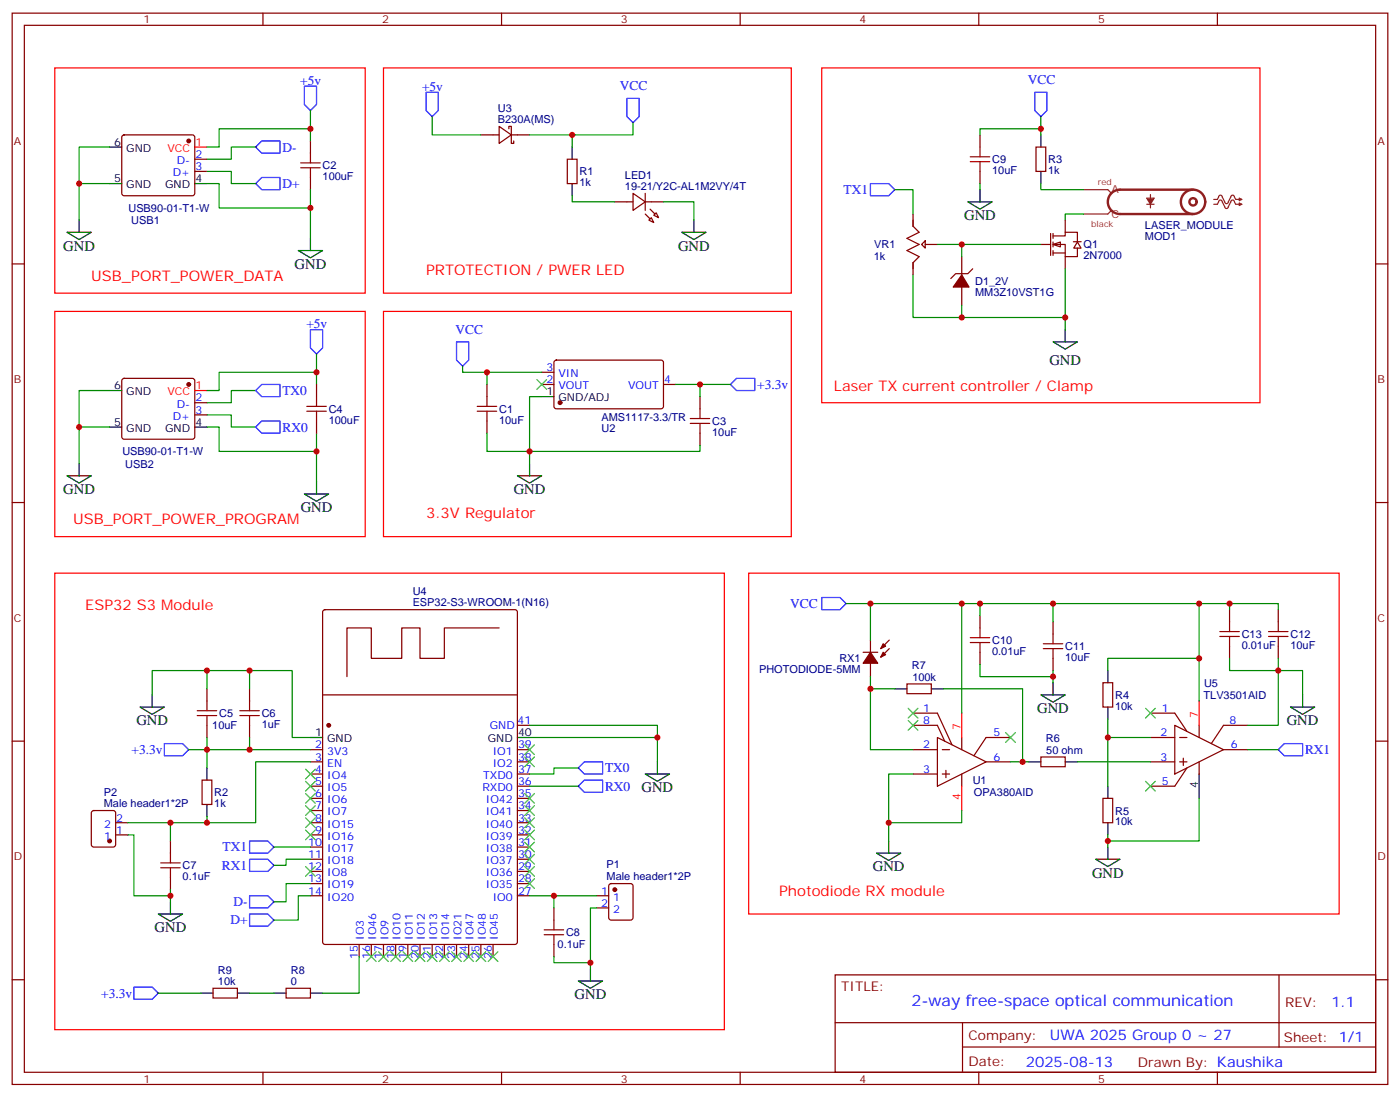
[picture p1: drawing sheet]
<svg xmlns="http://www.w3.org/2000/svg" width="406mm" height="318mm" viewBox="0 0 406 318" stroke-linecap="round" stroke-linejoin="round" font-family="sans-serif">
<g fill="none" stroke="#870000" stroke-width=".35">
<path d="M3.5 3.8h398.7v310.5h-398.7zM7.1 7.3h391.5v303.4h-391.5zM76.2 3.8v3.5M145.3 3.8v3.5M214.5 3.8v3.5M283.6 3.8v3.5M352.8 3.8v3.5M35.5 39.3l.5-.2h19.7l.5 .2 .2 .5v16.2l-.2 .5-.5 .2h-19.7l-.5-.2-.2-.5v-16.2zM139.3 39.1h5.3M144.6 36.6l3.6 2.5-3.6 2.5zM147.5 37.3v-.7h.7v5h.7v-.7M148.2 39.1h5.3"/>
<path d="M56.4 46.1h3.6M56.4 49.7h3.6M90 40.9v3.5M90 51.4v3.6M164.4 46.1h2.8v7.1h-2.8zM178.2 58.5h5.2M183.4 56l3.6 2.5-3.6 2.5zM187 58.5h5.3M187 56v5M300.2 42.6h2.8v7.1h-2.8zM3.5 76.5h3.6M188 63.8l.7-.7 .7 1.4z"/>
<path d="M189.4 62.4l.7-.7 .8 1.4zM398.6 76.5h3.6M35.5 109.8l.5-.2h19.7l.5 .2 .2 .5v16.3l-.2 .5-.5 .2h-19.7l-.5-.3-.2-.4v-16.3zM56.4 116.7h3.6M91.7 111.4v3.5M141.1 111.4v3.5M157 111.4h3.5M157 107.9h3.5M160.7 104.6l.5-.2h30.6l.5 .7-.1 12.9-.6 .5-30.7-.1-.4-.6v-12.7zM192.3 111.4h3.5M202.8 114.9v3.6M56.4 120.2h3.6"/>
<path d="M91.7 122v3.5M141.1 122v3.5M202.8 125.5v3.5M3.5 145.6h3.6M398.6 145.6h3.6M93.7 176.9l.5-.2h55l.7 .4v95.9l-.4 .6-55.3 .1-.7-.5v-95.8zM60 199.6v3.5M72.3 199.6v3.5M144.6 182h-15.8v8.8h-7.1v-8.8h-5.3v8.8h-8.8v-8.8h-7.1v14.1M3.5 214.8h3.6M60 210.2v3.5M72.3 210.2v3.5"/>
<path d="M90 217.2h3.5M93.5 201.4h56.4M149.9 217.2h3.6M149.9 210.2h3.6M398.6 214.8h3.6M26.7 235.1l.5-.2h5.6l.7 .4v9.5l-.4 .6-5.9 .1-.7-.5v-9.4zM33.5 238.4h3.5M58.6 226.1h2.8v7h-2.8zM90 220.8h3.5M90 224.3h3.5M90 227.8h3.5M90 231.4h3.5"/>
<path d="M90 234.9h3.5M90 238.4h3.5M149.9 220.8h3.6M149.9 224.3h3.6M149.9 227.8h3.6M149.9 231.4h3.6M149.9 234.9h3.6M149.9 238.4h3.6M33.5 241.9h3.5M49.4 243.7v3.5M49.4 254.3v3.5M90 241.9h3.5"/>
<path d="M90 245.5h3.5M90 249h3.5M90 252.5h3.5M90 256h3.5M90 259.6h3.5M149.9 241.9h3.6M149.9 245.5h3.6M149.9 249h3.6M149.9 252.5h3.6M149.9 256h3.6M149.9 259.6h3.6M172.9 259.6h3.5"/>
<path d="M176.6 256.3l.5-.3h5.6l.7 .5v9.4l-.4 .7h-5.9l-.7-.4v-9.4zM104.1 273.7v3.5M107.6 273.7v3.5M111.1 273.7v3.5M114.7 273.7v3.5M118.2 273.7v3.5M121.7 273.7v3.5M125.2 273.7v3.5M128.8 273.7v3.5M132.3 273.7v3.5M135.8 273.7v3.5M139.3 273.7v3.5"/>
<path d="M142.9 273.7v3.5M160.5 263.1v3.5M160.5 273.7v3.5M172.9 263.1h3.5M3.5 283.9h3.6M242 282.5h156.6v28.2h-156.6zM242 296.4h156.5M278.9 296.4v14.1M370.6 282.5v20.9M398.6 283.9h3.6M76.2 310.7v3.6M145.3 310.7v3.6"/>
<path d="M214.5 310.7v3.6M278.9 303.4h119.6M283.6 310.7v3.6M352.8 310.7v3.6"/>
</g>
<g fill="#870000" stroke="#870000" stroke-width=".35">
<path d="M188.4 60.6l1.4 1.4z"/>
<path d="M187 62l1.4 1.4z"/>
<circle cx="54.7" cy="40.9" r=".53"/>
<circle cx="162.3" cy="116.7" r=".53"/>
<circle cx="54.7" cy="111.4" r=".53"/>
<circle cx="95.2" cy="210.2" r=".53"/>
<circle cx="178.2" cy="257.8" r=".53"/>
<circle cx="31.7" cy="243.7" r=".53"/>
</g>
<path d="M15.9 19.7h89.9v65.2h-89.9zM111.1 19.7h118.2v65.2h-118.2zM56.4 42.6h3.6M15.9 90.2h89.9v65.3h-89.9zM111.1 90.2h118.2v65.3h-118.2zM56.4 113.2h3.6M15.9 166.1h194v132.3h-194z" fill="none" stroke="#f00" stroke-width=".35"/>
<g fill="none" stroke="#000" stroke-width=".35">
<path d="M301.6 39.1v3.5M31.7 53.2h3.6M31.7 42.6h3.6M56.4 53.2h3.6M165.8 42.6v3.5M165.8 53.2v3.5M301.6 49.7v3.5M19.4 67.3h7.1l-3.6 2.1zM22.9 63.8v3.5M86.4 72.6h7.1l-3.5 2.1zM90 69.1v3.5M197.6 67.3h7l-3.5 2.1z"/>
<path d="M201.1 63.8v3.5M31.7 113.2h3.6M157 114.9h3.5M19.4 137.9h7.1l-3.6 2.1zM22.9 134.3v3.6M31.7 123.8h3.6M56.4 123.8h3.6M91.7 139.6v3.6M149.9 137.9h7.1l-3.5 2.1zM153.5 134.3v3.6M88.2 143.2h7l-3.5 2.1zM40.6 204.9h7l-3.5 2.1z"/>
<path d="M44.1 201.4v3.5M90 213.7h3.5M149.9 213.7h3.6M60 222.5v3.6M60 233.1v3.5M187 224.3h7l-3.5 2.1zM190.5 220.8v3.5M45.9 264.9h7l-3.5 2.1zM49.4 261.3v3.6M167.6 284.3h7l-3.5 2.1zM171.1 280.7v3.6"/>
</g>
<g fill="none" stroke="#00f" stroke-width=".35">
<path d="M88.2 25h3.5v5.3l-1.7 1.7-1.8-1.7zM123.5 26.7h3.5v5.3l-1.8 1.8-1.7-1.8zM181.7 28.5h3.5v5.3l-1.8 1.8-1.7-1.8zM74.1 53.2l1.7-1.8h5.3v3.6h-5.3zM75.8 40.9h5.3v3.5h-5.3l-1.7-1.8zM90 95.5h3.5v5.3l-1.8 1.8-1.7-1.8zM132.3 99.1h3.5v5.3l-1.7 1.7-1.8-1.7zM74.1 113.2l1.7-1.8h5.3v3.5h-5.3zM211.7 111.4l1.7-1.8h5.3v3.6h-5.3zM74.1 123.8l1.7-1.8h5.3v3.5h-5.3zM47.6 215.5h5.3l1.8 1.7-1.8 1.8h-5.3zM167.6 222.5l1.7-1.7h5.3v3.5h-5.3z"/>
<path d="M167.6 227.8l1.7-1.7h5.3v3.5h-5.3zM72.3 259.6h5.3l1.8 1.7-1.8 1.8h-5.3zM72.3 249h5.3l1.8 1.8-1.8 1.7h-5.3zM72.3 243.7h5.3l1.8 1.8-1.8 1.7h-5.3zM72.3 264.9h5.3l1.8 1.7-1.8 1.8h-5.3z"/>
</g>
<g fill="none" stroke="#008700" stroke-width=".35">
<path d="M90 32v5.3h-26.5v5.3h-3.5M90 37.3v3.6M125.2 33.8v5.3h14.1M165.8 39.1v3.5M183.4 35.6v3.5h-29.9M22.9 53.2h8.8M31.7 42.6h-8.8v21.2M60 49.7h7v3.5h7.1M60 53.2h3.5v7.1h26.5v8.8M74.1 42.6h-7.1v3.5h-7M90 55v5.3M165.8 56.7v1.8h12.4"/>
<path d="M192.3 58.5h8.8v5.3M31.7 113.2h-8.8v21.1M74.1 113.2h-7.1v3.5h-7M91.7 102.6v5.3h-28.2v5.3h-3.5M91.7 107.9v3.5M134.1 106.1v1.8h22.9M141.1 107.9v3.5M157 114.9h-3.5v15.9h-12.4v-5.3M195.8 111.4h15.9M202.8 111.4v3.5M22.9 123.8h8.8M60 123.8h3.5v7h28.2v8.8"/>
<path d="M60 120.2h7v3.6h7.1M91.7 125.5v5.3M202.8 129v1.8h-49.3v3.5M60 194.3v5.3M72.3 194.3v5.3M44.1 201.4v-7.1h40.6v19.4h5.3M54.7 217.2h35.3M60 213.7v8.8M72.3 213.7v3.5M153.5 210.2h37v10.6M153.5 213.7h37M37 238.4h12.4"/>
<path d="M60 238.4h-10.6v5.3M90 220.8h-15.9v17.6h-14.1v-1.8M153.5 227.8h14.1M167.6 222.5h-7.1v1.8h-7M37 241.9h1.8v17.7h10.6M49.4 257.8v3.5M79.4 245.5h10.6M90 256h-7.1v5.3h-3.5M90 259.6h-3.6v7h-7M90 249h-7.1v1.8h-3.5M153.5 259.6h19.4M160.5 259.6v3.5"/>
<path d="M171.1 279v1.7M172.9 263.1h-1.8v15.9h-10.6v-1.8"/>
</g>
<g fill="none" stroke="#a10000" stroke-width=".35">
<path d="M87.1 48.6h5.7M87.1 47.2h5.7M90 44.4v2.8M90 48.6v2.8M88.9 119.2h5.6M88.9 117.8h5.6M91.7 114.9v2.9M91.7 119.2v2.8M138.3 119.2h5.6M138.3 117.8h5.6M141.1 114.9v2.9M141.1 119.2v2.8"/>
<path d="M202.8 118.5v2.8M200 122.7h5.7M200 121.3h5.7M202.8 122.7v2.8M57.1 207.4h5.7M57.1 206h5.7M60 203.1v2.9M60 207.4v2.8M69.5 207.4h5.6M69.5 206h5.6M72.3 203.1v2.9M72.3 207.4v2.8"/>
<path d="M46.6 251.5h5.6M46.6 250h5.6M49.4 247.2v2.8M49.4 251.5v2.8M157.7 270.9h5.6M157.7 269.5h5.6M160.5 266.6v2.9M160.5 270.9v2.8"/>
</g>
<path d="M155.6 110l2.8 2.8M158.4 110l-2.8 2.8" fill="none" stroke="#3c3" stroke-width=".35"/>
<g fill="none" stroke="#8c2424" stroke-width=".71">
<path d="M345.7 55h-21.1a3.5 3.5 0 0 0-3.6 3.5 3.5 3.5 0 0 0 3.6 3.5h21.1"/>
<circle cx="345.7" cy="58.5" r="1.06"/>
<circle cx="345.7" cy="58.5" r="3.5"/>
</g>
<path d="M314 55h7l1.1 1M332.3 59.2h2.1M332.3 57.4h2.1l-1 1.8zM332.7 57.8h1.4l-.7 .7zM333 58.1h.7l-.3 .7zM333.4 56.4v1M333.4 59.2v1.1M351.7 57.8h1.1l.3-.7a.53 .53 0 0 1 .6-.5 .53 .53 0 0 1 .5 .5l.7 1.4a.53 .53 0 0 0 .5 .5 .53 .53 0 0 0 .6-.5l.7-1.4a.53 .53 0 0 1 .5-.5 .53 .53 0 0 1 .5 .5l.4 .7h1.7M351.7 59.2h1.1l.3-.7a.53 .53 0 0 1 .6-.5 .53 .53 0 0 1 .5 .5l.7 1.4a.53 .53 0 0 0 .5 .5 .53 .53 0 0 0 .6-.5l.7-1.4a.53 .53 0 0 1 .5-.5 .53 .53 0 0 1 .5 .5l.4 .7h1.7M359.1 57.4l.7 .4-.7 .3zM359.1 58.8l.7 .4-.7 .3zM322.1 61l-1.1 1h-7" fill="none" stroke="#8c2424" stroke-width=".35"/>
<path d="M305.2 70.8l2.1-.7v1.4z" fill="#fff" stroke="#870000" stroke-width=".35"/>
<g fill="none" stroke="#870000" stroke-width=".35">
<path d="M284 39.1v3.5M284 49.7v3.5M264.6 62v3.5l1.7 1.8-3.5 1.8 3.5 1.7-3.5 1.8 3.5 1.8-1.7 1.7v3.6M268.1 69.8v2.1l-1-1.1zM268.1 70.8h3.5M278.7 74.4v5.3M281.9 77.9l-1.4 1.4h-3.6l-1.4 1.4M301.6 70.8h2.8M304.4 67.7v6.3M305.2 68.4h3.5v-1.1h3.5v2.8M305.2 70.8h3.5v3.6h3.5v-2.5M305.2 73.3h3.5"/>
<path d="M305.2 67.7v1.4M305.2 70.1v1.4M305.2 72.6v1.4M308.7 63.8v3.5M308.7 74.4v3.5M311 70h2.3M312.2 70.1l1.1 1.8h-2.2zM278.7 83.2v5.3M284 178.4v3.6M356.3 176.7v3.5M370.4 176.7v3.5M250.1 189h4.3"/>
<path d="M252.2 185.5v10.6M257.7 188l-2.5 2.4M257.7 185.5l-2.5 2.5M262.8 198.2h7.1v2.8h-7.1zM284 189v3.5M305.2 180.2v3.5M305.2 190.8v3.5M319.6 197.8h2.8v7.1h-2.8zM356.3 187.3v3.5M370.4 187.3v3.5M264.6 217.2h7M264.6 210.2h7l2.2 4.6"/>
<path d="M264.6 206.7h7l4.3 9.1M271.6 213.7l14.2 7.1-14.2 7zM273 217.2h2.2M278.7 213.7v3.5M292.8 213.7h-7l-3.6 5.3M301.6 219.4h7.1v2.8h-7.1zM333.4 206.7h7l3.6 5.2M333.4 213.7h7M340.4 210.2l14.1 7-14.1 7.1zM341.8 213.7h2.2M342.9 219.7v2.1M347.5 210.2v3.5"/>
<path d="M354.5 217.2h7.1M361.6 210.2h-7.1l-3.5 5.3M264.6 224.3h7M273 224.3h2.2M274.1 223.2v2.2M278.7 224.3v3.5M285.8 220.8h7M319.6 231.4h2.8v7h-2.8zM333.4 220.8h7M341.8 220.8h2.2M344 222.5l-3.6 5.3h-7M347.5 220.8v3.5"/>
<path d="M61.7 286.4h7.1v2.8h-7.1zM82.9 286.4h7.1v2.8h-7.1z"/>
</g>
<path d="M299.9 26.7h3.5v5.3l-1.8 1.8-1.7-1.8zM252.2 53.2h5.3l1.8 1.8-1.8 1.7h-5.3zM238.1 173.1h5.3l1.8 1.8-1.8 1.8h-5.3zM370.4 217.2l1.8-1.7h5.3v3.5h-5.3zM38.8 286h5.3l1.8 1.8-1.8 1.8h-5.3z" fill="none" stroke="#00f" stroke-width=".35"/>
<g fill="none" stroke="#000" stroke-width=".35">
<path d="M280.5 58.5h7l-3.5 2.1zM284 55v3.5M305.2 99.1h7l-3.5 2.1zM308.7 95.5v3.6M259.3 199.6h3.5M269.9 199.6h3.5M305.2 197.8v3.6M321 194.3v3.5M301.6 201.4h7.1l-3.5 2.1zM321 204.9v3.5M373.9 204.9h7.1l-3.5 2.1zM377.5 201.4v3.5"/>
<path d="M298.1 220.8h3.5M308.7 220.8h3.5M321 227.8v3.6M321 238.4v3.5M347.5 224.3v7.1M254 247.2h7.1l-3.6 2.1zM257.5 243.7v3.5M317.5 249h7.1l-3.6 2.1zM321 245.5v3.5M58.2 287.8h3.5M68.8 287.8h3.5M79.4 287.8h3.5"/>
<path d="M90 287.8h3.5"/>
</g>
<g fill="none" stroke="#008700" stroke-width=".35">
<path d="M301.6 37.3h-17.6v1.8M301.6 33.8v5.3M259.3 55h5.3v7M284 53.2v1.8M301.6 53.2v1.8h12.4M264.6 79.7v12.3h44.1M271.6 70.8h30M278.7 70.8v3.6M308.7 77.9v17.6M314 62h-5.3v1.8M278.7 88.5v3.5M245.2 174.9h102.3"/>
<path d="M252.2 174.9v10.6M278.7 174.9v31.8M284 174.9v3.5M305.2 174.9v5.3M356.3 174.9v1.8M370.4 176.7v-1.8h-22.9v28.2M252.2 196.1v21.1h12.4M252.2 199.6h7.1M273.4 199.6h22.9v21.2M284 192.5v3.6h21.2M305.2 194.3v3.5M347.5 190.8h-26.5v3.5"/>
<path d="M356.3 190.8v3.5h14.1v-3.5M321 208.4v5.3M333.4 213.7h-12.4v14.1M361.6 217.2h8.8M377.5 201.4v-7.1h-7.1v15.9h-8.8M257.5 238.4v5.3M264.6 224.3h-7.1v14.1h21.2v-3.5M292.8 220.8h5.3M312.2 220.8h21.2M347.5 231.4v12.3h-26.5v-1.8M321 243.7v1.8M104.1 277.2v10.6h-10.6"/>
<path d="M45.9 287.8h12.3M72.3 287.8h7.1"/>
</g>
<g fill="#870000" stroke="#870000" stroke-width=".35">
<path d="M278.7 79.7l2.1 3.5h-4.6z"/>
<path d="M255.9 189l.7 .7-1.4 .7z"/>
<path d="M255.9 186.5l.7 .8-1.4 .7z"/>
<path d="M252.2 189l2.2 3.2h-4.3z"/>
</g>
<path d="M238.1 19.7h127v97h-127zM217 166.1h171.1v98.8h-171.1zM278.7 206.7v7M347.5 203.1v7.1M278.7 227.8v7.1" fill="none" stroke="#f00" stroke-width=".35"/>
<g fill="none" stroke="#3c3" stroke-width=".35">
<path d="M152 215.8l2.9 2.9M152 219.4l2.9 2.8M154.9 215.8l-2.9 2.9M154.9 219.4l-2.9 2.8M263.2 205.2l2.8 2.9M263.2 208.8l2.8 2.8M266 205.2l-2.8 2.9M266 208.8l-2.8 2.8M291.4 212.3l2.8 2.8M294.2 212.3l-2.8 2.8M332 205.2l2.8 2.9M334.8 205.2l-2.8 2.9"/>
<path d="M88.5 222.9l2.9 2.8M88.5 226.4l2.9 2.8M88.5 229.9l2.9 2.9M88.5 233.5l2.9 2.8M88.5 237l2.9 2.8M91.4 222.9l-2.9 2.8M91.4 226.4l-2.9 2.8M91.4 229.9l-2.9 2.9M91.4 233.5l-2.9 2.8M91.4 237l-2.9 2.8M152 229.9l2.9 2.9M152 233.5l2.9 2.8"/>
<path d="M152 237l2.9 2.8M154.9 229.9l-2.9 2.9M154.9 233.5l-2.9 2.8M154.9 237l-2.9 2.8M332 226.4l2.8 2.8M334.8 226.4l-2.8 2.8M88.5 240.5l2.9 2.8M88.5 251.1l2.9 2.8M91.4 240.5l-2.9 2.8M91.4 251.1l-2.9 2.8M152 240.5l2.9 2.8M152 244.1l2.9 2.8"/>
<path d="M152 247.6l2.9 2.8M152 251.1l2.9 2.8M152 254.6l2.9 2.9M154.9 240.5l-2.9 2.8M154.9 244.1l-2.9 2.8M154.9 247.6l-2.9 2.8M154.9 251.1l-2.9 2.8M154.9 254.6l-2.9 2.9M106.2 275.8l2.8 2.8M109 275.8l-2.8 2.8M109.7 275.8l2.8 2.8M112.5 275.8l-2.8 2.8"/>
<path d="M113.2 275.8l2.9 2.8M116.1 275.8l-2.9 2.8M116.8 275.8l2.8 2.8M119.6 275.8l-2.8 2.8M120.3 275.8l2.8 2.8M123.1 275.8l-2.8 2.8M123.8 275.8l2.8 2.8M126.6 275.8l-2.8 2.8M127.4 275.8l2.8 2.8M130.2 275.8l-2.8 2.8M130.9 275.8l2.8 2.8M133.7 275.8l-2.8 2.8"/>
<path d="M134.4 275.8l2.8 2.8M137.2 275.8l-2.8 2.8M137.9 275.8l2.9 2.8M140.8 275.8l-2.9 2.8M141.5 275.8l2.8 2.8M144.3 275.8l-2.8 2.8"/>
</g>
<g fill="none" stroke="#a10000" stroke-width=".35">
<path d="M281.2 46.8h5.6M281.2 45.4h5.6M284 42.6v2.8M284 46.8v2.9M281.2 186.2h5.6M281.2 184.8h5.6M284 182v2.8M284 186.2v2.8M302.3 188h5.7M302.3 186.5h5.7M305.2 183.7v2.8M305.2 188v2.8"/>
<path d="M353.5 184.4h5.6M353.5 183h5.6M356.3 180.2v2.8M356.3 184.4v2.9M367.6 184.4h5.6M367.6 183h5.6M370.4 180.2v2.8M370.4 184.4v2.9"/>
</g>
<g fill="#c00">
<circle cx="22.9" cy="53.2" r=".88"/>
<circle cx="90" cy="60.3" r=".88"/>
<circle cx="141.1" cy="107.9" r=".88"/>
<circle cx="153.5" cy="130.8" r=".88"/>
<circle cx="202.8" cy="111.4" r=".88"/>
<circle cx="91.7" cy="130.8" r=".88"/>
<circle cx="22.9" cy="123.8" r=".88"/>
<circle cx="90" cy="37.3" r=".88"/>
<circle cx="91.7" cy="107.9" r=".88"/>
<circle cx="165.8" cy="39.1" r=".88"/>
<circle cx="60" cy="194.3" r=".88"/>
<circle cx="60" cy="217.2" r=".88"/>
<circle cx="72.3" cy="194.3" r=".88"/>
<circle cx="72.3" cy="217.2" r=".88"/>
<circle cx="60" cy="238.4" r=".88"/>
<circle cx="49.4" cy="238.4" r=".88"/>
<circle cx="49.4" cy="259.6" r=".88"/>
<circle cx="160.5" cy="259.6" r=".88"/>
<circle cx="171.1" cy="279" r=".88"/>
<circle cx="190.5" cy="213.7" r=".88"/>
<circle cx="278.7" cy="70.8" r=".88"/>
<circle cx="308.7" cy="92" r=".88"/>
<circle cx="278.7" cy="92" r=".88"/>
<circle cx="301.6" cy="37.3" r=".88"/>
<circle cx="321" cy="243.7" r=".88"/>
<circle cx="356.3" cy="174.9" r=".88"/>
<circle cx="370.4" cy="194.3" r=".88"/>
<circle cx="321" cy="213.7" r=".88"/>
<circle cx="305.2" cy="196.1" r=".88"/>
<circle cx="252.2" cy="174.9" r=".88"/>
<circle cx="252.2" cy="199.6" r=".88"/>
<circle cx="296.3" cy="220.8" r=".88"/>
<circle cx="257.5" cy="238.4" r=".88"/>
<circle cx="347.5" cy="190.8" r=".88"/>
<circle cx="347.5" cy="174.9" r=".88"/>
<circle cx="284" cy="174.9" r=".88"/>
<circle cx="305.2" cy="174.9" r=".88"/>
<circle cx="278.7" cy="174.9" r=".88"/>
</g>
<text font-size="4.6" fill="#00f" x="264.1" y="291.5">2-way free-space optical communication</text>
<g font-size="4.2">
<text x="279.4" y="63.8">GND</text>
<text x="18.3" y="72.6">GND</text>
<text x="85.4" y="77.9">GND</text>
<text x="196.5" y="72.6">GND</text>
<text x="304.1" y="105.8">GND</text>
<text x="18.3" y="143.2">GND</text>
<text x="148.9" y="143.2">GND</text>
<text x="87.1" y="148.4">GND</text>
<text x="300.6" y="206.7">GND</text>
<text x="39.5" y="210.2">GND</text>
<text x="372.9" y="210.2">GND</text>
<text x="185.9" y="229.6">GND</text>
<text x="252.9" y="252.5">GND</text>
<text x="316.4" y="254.3">GND</text>
<text x="44.8" y="270.2">GND</text>
<text x="166.5" y="289.6">GND</text>
</g>
<g font-size="4.2" fill="#f00">
<text x="26.5" y="81.4">USB_PORT_POWER_DATA</text>
<text x="123.5" y="79.7">PRTOTECTION / PWER LED</text>
<text x="241.7" y="113.2">Laser TX current controller / Clamp</text>
<text x="21.2" y="152">USB_PORT_POWER_PROGRAM</text>
<text x="123.5" y="150.2">3.3V Regulator</text>
<text x="24.7" y="176.7">ESP32 S3 Module</text>
<text x="225.8" y="259.6">Photodiode RX module</text>
</g>
<g font-size="4.2" fill="#00f">
<text x="385.8" y="291.8">1.1</text>
<text x="304.2" y="301.3">UWA 2025 Group 0 ~ 27</text>
<text x="297.3" y="309.1">2025-08-13</text>
</g>
<g font-size="3.9" fill="#00f">
<text x="87" y="24.5">+5v</text>
<text x="122.3" y="26.3">+5v</text>
<text x="179.7" y="26.2">VCC</text>
<text x="297.8" y="24.4">VCC</text>
<text x="81.8" y="44">D-</text>
<text x="81.8" y="54.6">D+</text>
<text x="244.4" y="56.2">TX1</text>
<text x="88.8" y="95.1">+5v</text>
<text x="132" y="96.8">VCC</text>
<text x="219.4" y="112.7">+3.3v</text>
<text x="81.8" y="114.5">TX0</text>
<text x="81.8" y="125.1">RX0</text>
<text x="229" y="176.2">VCC</text>
<text x="38.2" y="218.5">+3.3v</text>
<text x="378.2" y="218.5">RX1</text>
<text x="175.3" y="223.8">TX0</text>
<text x="175.3" y="229.1">RX0</text>
<text x="64.3" y="252">RX1</text>
<text x="64.5" y="246.7">TX1</text>
<text x="67.6" y="262.6">D-</text>
<text x="66.8" y="267.9">D+</text>
<text x="29.3" y="289.1">+3.3v</text>
</g>
<g font-size="3.9" fill="#800">
<text x="243.8" y="287.1">TITLE:</text>
<text x="372.4" y="291.8">REV:</text>
<text x="280.7" y="301.3">Company:</text>
<text x="372" y="301.9">Sheet: 1/1</text>
<text x="280.7" y="309">Date:</text>
<text x="329.7" y="309.1">Drawn By: Kaushika</text>
</g>
<g font-size="3.2" fill="#800">
<text x="41.6" y="6.8">1</text>
<text x="110.8" y="6.8">2</text>
<text x="179.9" y="6.8">3</text>
<text x="249.1" y="6.8">4</text>
<text x="318.2" y="6.8">5</text>
<text x="4.1" y="41.9">A</text>
<text x="399.2" y="41.9">A</text>
<text x="4.1" y="111.1">B</text>
<text x="399.2" y="111.1">B</text>
<text x="4.1" y="180.2">C</text>
<text x="399.2" y="180.2">C</text>
<text x="4.1" y="249.3">D</text>
<text x="399.2" y="249.3">D</text>
<text x="41.6" y="313.7">1</text>
<text x="110.8" y="313.7">2</text>
<text x="179.9" y="313.7">3</text>
<text x="249.1" y="313.7">4</text>
<text x="318.2" y="313.7">5</text>
</g>
<g font-size="3.2" fill="#000080">
<text x="144.3" y="35.6">B230A(MS)</text>
<text x="144.3" y="32.4">U3</text>
<text x="287.5" y="47.3">C9</text>
<text x="303.7" y="47.3">R3</text>
<text x="93.5" y="52.3">100uF</text>
<text x="93.5" y="49">C2</text>
<text x="167.9" y="54">1k</text>
<text x="167.9" y="50.8">R1</text>
<text x="181.1" y="51.8">LED1</text>
<text x="287.5" y="50.5">10uF</text>
<text x="303.7" y="50.5">1k</text>
<text x="181.1" y="55">19-21/Y2C-AL1M2VY/4T</text>
<text x="37.2" y="61.4">USB90-01-T1-W</text>
<text x="38" y="64.9">USB1</text>
<text x="253.3" y="72">VR1</text>
<text x="314" y="72">Q1</text>
<text x="331.8" y="66.3">LASER_MODULE</text>
<text x="331.8" y="69.4">MOD1</text>
<text x="253.2" y="75.2">1k</text>
<text x="314" y="75.2">2N7000</text>
<text x="282.6" y="82.6">D1_2V</text>
<text x="282.6" y="85.8">MM3Z10VST1G</text>
<text x="95.2" y="119.6">C4</text>
<text x="144.6" y="119.6">C1</text>
<text x="95.2" y="122.8">100uF</text>
<text x="144.6" y="122.8">10uF</text>
<text x="174.3" y="122.1">AMS1117-3.3/TR</text>
<text x="174.3" y="125.3">U2</text>
<text x="206.4" y="123.1">C3</text>
<text x="35.5" y="132">USB90-01-T1-W</text>
<text x="206.4" y="126.3">10uF</text>
<text x="36.3" y="135.5">USB2</text>
<text x="119.6" y="172.4">U4</text>
<text x="119.6" y="175.6">ESP32-S3-WROOM-1(N16)</text>
<text x="359.8" y="184.9">C13</text>
<text x="373.9" y="184.9">C12</text>
<text x="243.2" y="192">RX1</text>
<text x="287.5" y="189.8">0.01uF</text>
<text x="287.5" y="186.6">C10</text>
<text x="308.7" y="191.6">10uF</text>
<text x="308.7" y="188.4">C11</text>
<text x="359.8" y="188">0.01uF</text>
<text x="373.9" y="188">10uF</text>
<text x="220" y="195.1">PHOTODIODE-5MM</text>
<text x="264.2" y="193.9">R7</text>
<text x="264.4" y="197.2">100k</text>
<text x="323.1" y="202.5">R4</text>
<text x="348.8" y="202.5">TLV3501AID</text>
<text x="348.9" y="199">U5</text>
<text x="63.5" y="207.8">C5</text>
<text x="75.8" y="207.8">C6</text>
<text x="323.1" y="205.7">10k</text>
<text x="61.5" y="211.3">10uF</text>
<text x="75.8" y="211">1uF</text>
<text x="303" y="215.1">R6</text>
<text x="303.2" y="218.4">50 ohm</text>
<text x="281.9" y="227.2">U1</text>
<text x="30.1" y="233.8">Male header1*2P</text>
<text x="30.1" y="230.6">P2</text>
<text x="62.1" y="233.9">1k</text>
<text x="62.1" y="230.7">R2</text>
<text x="282.2" y="230.7">OPA380AID</text>
<text x="323.1" y="239.2">10k</text>
<text x="323.1" y="236">R5</text>
<text x="52.9" y="251.9">C7</text>
<text x="175.8" y="251.7">P1</text>
<text x="52.9" y="255.1">0.1uF</text>
<text x="175.8" y="254.9">Male header1*2P</text>
<text x="161.6" y="274.8">0.1uF</text>
<text x="164" y="271.3">C8</text>
<text x="63.2" y="285.3">10k</text>
<text x="63.2" y="282.1">R9</text>
<text x="84.3" y="285.3">0</text>
<text x="84.3" y="282.1">R8</text>
</g>
<g font-size="3.2">
<text x="33.1" y="42.3">6</text>
<text x="36.6" y="44">GND</text>
<text x="33.1" y="52.8">5</text>
<text x="56.6" y="52.8">4</text>
<text x="36.6" y="54.6">GND</text>
<text x="47.9" y="54.6">GND</text>
<text x="33.1" y="112.8">6</text>
<text x="36.6" y="114.6">GND</text>
<text x="158.3" y="114.6">1</text>
<text x="161.8" y="116.3">GND/ADJ</text>
<text x="33.1" y="123.4">5</text>
<text x="36.6" y="125.2">GND</text>
<text x="47.9" y="125.2">GND</text>
<text x="56.6" y="123.4">4</text>
<text x="91.3" y="213.4">1</text>
<text x="94.8" y="215.1">GND</text>
<text x="141.3" y="215.1">GND</text>
<text x="150.1" y="213.4">40</text>
<text x="347.1" y="228.4" transform="rotate(-90 347.1 228.4)">4</text>
</g>
<g font-size="3.2" fill="#f00">
<text x="48.5" y="44">VCC</text>
<text x="56.6" y="42.3">1</text>
<text x="56.6" y="112.8">1</text>
<text x="48.5" y="114.6">VCC</text>
<text x="347.1" y="208.1" transform="rotate(-90 347.1 208.1)">7</text>
<text x="278.3" y="211.6" transform="rotate(-90 278.3 211.6)">7</text>
<text x="278.3" y="232" transform="rotate(-90 278.3 232)">4</text>
</g>
<g font-size="3.2" fill="#00f">
<text x="51.3" y="47.6">D-</text>
<text x="56.6" y="45.8">2</text>
<text x="50.1" y="51.1">D+</text>
<text x="56.6" y="49.3">3</text>
<text x="158.3" y="107.5">3</text>
<text x="158.3" y="111.1">2</text>
<text x="161.8" y="112.8">VOUT</text>
<text x="161.8" y="109.3">VIN</text>
<text x="182" y="112.8">VOUT</text>
<text x="192.4" y="111.1">4</text>
<text x="51.3" y="118.1">D-</text>
<text x="56.6" y="116.3">2</text>
<text x="56.6" y="119.9">3</text>
<text x="50.1" y="121.6">D+</text>
<text x="149.9" y="209.8">41</text>
<text x="267.5" y="206.3">1</text>
<text x="267.5" y="209.8">8</text>
<text x="336.6" y="206.3">1</text>
<text x="356.3" y="209.8">8</text>
<text x="141.9" y="211.2">GND</text>
<text x="287.9" y="213.4">5</text>
<text x="336.3" y="213.4">2</text>
<text x="91.3" y="216.9">2</text>
<text x="91.3" y="220.4">3</text>
<text x="94.8" y="218.7">3V3</text>
<text x="142.8" y="218.7">IO1</text>
<text x="150.1" y="220.4">38</text>
<text x="150.1" y="216.9">39</text>
<text x="267.5" y="216.9">2</text>
<text x="287.9" y="220.4">6</text>
<text x="336.3" y="220.4">3</text>
<text x="356.7" y="216.9">6</text>
<text x="91.3" y="223.9">4</text>
<text x="91.3" y="227.5">5</text>
<text x="94.8" y="222.2">EN</text>
<text x="94.8" y="225.7">IO4</text>
<text x="140" y="225.7">TXD0</text>
<text x="142.8" y="222.2">IO2</text>
<text x="150.1" y="227.5">36</text>
<text x="150.1" y="223.9">37</text>
<text x="267.5" y="223.9">3</text>
<text x="336.6" y="227.5">5</text>
<text x="91.3" y="231">6</text>
<text x="94.8" y="229.2">IO5</text>
<text x="94.8" y="232.8">IO6</text>
<text x="139.8" y="229.2">RXD0</text>
<text x="140.8" y="232.8">IO42</text>
<text x="150.1" y="231">35</text>
<text x="30.2" y="239.8">2</text>
<text x="33.7" y="238.1">2</text>
<text x="91.3" y="234.5">7</text>
<text x="91.3" y="238.1">8</text>
<text x="94.8" y="236.3">IO7</text>
<text x="94.8" y="239.8">IO15</text>
<text x="140.8" y="239.8">IO40</text>
<text x="140.8" y="236.3">IO41</text>
<text x="150.1" y="238.1">33</text>
<text x="150.1" y="234.5">34</text>
<text x="30.2" y="243.3">1</text>
<text x="33.7" y="241.6">1</text>
<text x="89.3" y="245.1">10</text>
<text x="91.3" y="241.6">9</text>
<text x="94.8" y="243.3">IO16</text>
<text x="140.8" y="243.3">IO39</text>
<text x="150.1" y="245.1">31</text>
<text x="150.1" y="241.6">32</text>
<text x="89.3" y="248.6">11</text>
<text x="94.8" y="246.9">IO17</text>
<text x="94.8" y="250.4">IO18</text>
<text x="140.8" y="250.4">IO37</text>
<text x="140.8" y="246.9">IO38</text>
<text x="150.1" y="248.6">30</text>
<text x="89.3" y="252.2">12</text>
<text x="89.3" y="255.7">13</text>
<text x="94.8" y="253.9">IO8</text>
<text x="94.8" y="257.5">IO19</text>
<text x="140.8" y="257.5">IO35</text>
<text x="140.8" y="253.9">IO36</text>
<text x="150.1" y="255.7">28</text>
<text x="150.1" y="252.2">29</text>
<text x="89.3" y="259.2">14</text>
<text x="94.8" y="261">IO20</text>
<text x="142.8" y="261">IO0</text>
<text x="150.1" y="259.2">27</text>
<text x="174.2" y="259.2">1</text>
<text x="174.2" y="262.7">2</text>
<text x="177.7" y="261">1</text>
<text x="177.7" y="264.5">2</text>
<text x="105.5" y="272.4" transform="rotate(-90 105.5 272.4)">IO3</text>
<text x="109" y="272.4" transform="rotate(-90 109 272.4)">IO46</text>
<text x="112.5" y="272.4" transform="rotate(-90 112.5 272.4)">IO9</text>
<text x="116.1" y="272.4" transform="rotate(-90 116.1 272.4)">IO10</text>
<text x="119.6" y="272.4" transform="rotate(-90 119.6 272.4)">IO11</text>
<text x="123.1" y="272.4" transform="rotate(-90 123.1 272.4)">IO12</text>
<text x="126.6" y="272.4" transform="rotate(-90 126.6 272.4)">IO13</text>
<text x="130.2" y="272.4" transform="rotate(-90 130.2 272.4)">IO14</text>
<text x="133.7" y="272.4" transform="rotate(-90 133.7 272.4)">IO21</text>
<text x="137.2" y="272.4" transform="rotate(-90 137.2 272.4)">IO47</text>
<text x="140.8" y="272.4" transform="rotate(-90 140.8 272.4)">IO48</text>
<text x="144.3" y="272.4" transform="rotate(-90 144.3 272.4)">IO45</text>
<text x="103.7" y="277.9" transform="rotate(-90 103.7 277.9)">15</text>
<text x="107.2" y="277.9" transform="rotate(-90 107.2 277.9)">16</text>
<text x="110.8" y="277.9" transform="rotate(-90 110.8 277.9)">17</text>
<text x="114.3" y="277.9" transform="rotate(-90 114.3 277.9)">18</text>
<text x="117.8" y="277.9" transform="rotate(-90 117.8 277.9)">19</text>
<text x="121.4" y="277.9" transform="rotate(-90 121.4 277.9)">20</text>
<text x="124.9" y="277.9" transform="rotate(-90 124.9 277.9)">21</text>
<text x="128.4" y="277.9" transform="rotate(-90 128.4 277.9)">22</text>
<text x="131.9" y="277.9" transform="rotate(-90 131.9 277.9)">23</text>
<text x="135.5" y="277.9" transform="rotate(-90 135.5 277.9)">24</text>
<text x="139" y="277.9" transform="rotate(-90 139 277.9)">25</text>
<text x="142.5" y="277.9" transform="rotate(-90 142.5 277.9)">26</text>
</g>
<g font-size="3.2" fill="#8d2323">
<text x="322.1" y="56">A</text>
<text x="322.1" y="63.1">C</text>
</g>
<g font-size="2.5" fill="#8d2323">
<text x="318.1" y="53.6">red</text>
<text x="316.2" y="65.9">black</text>
</g>
</svg>
